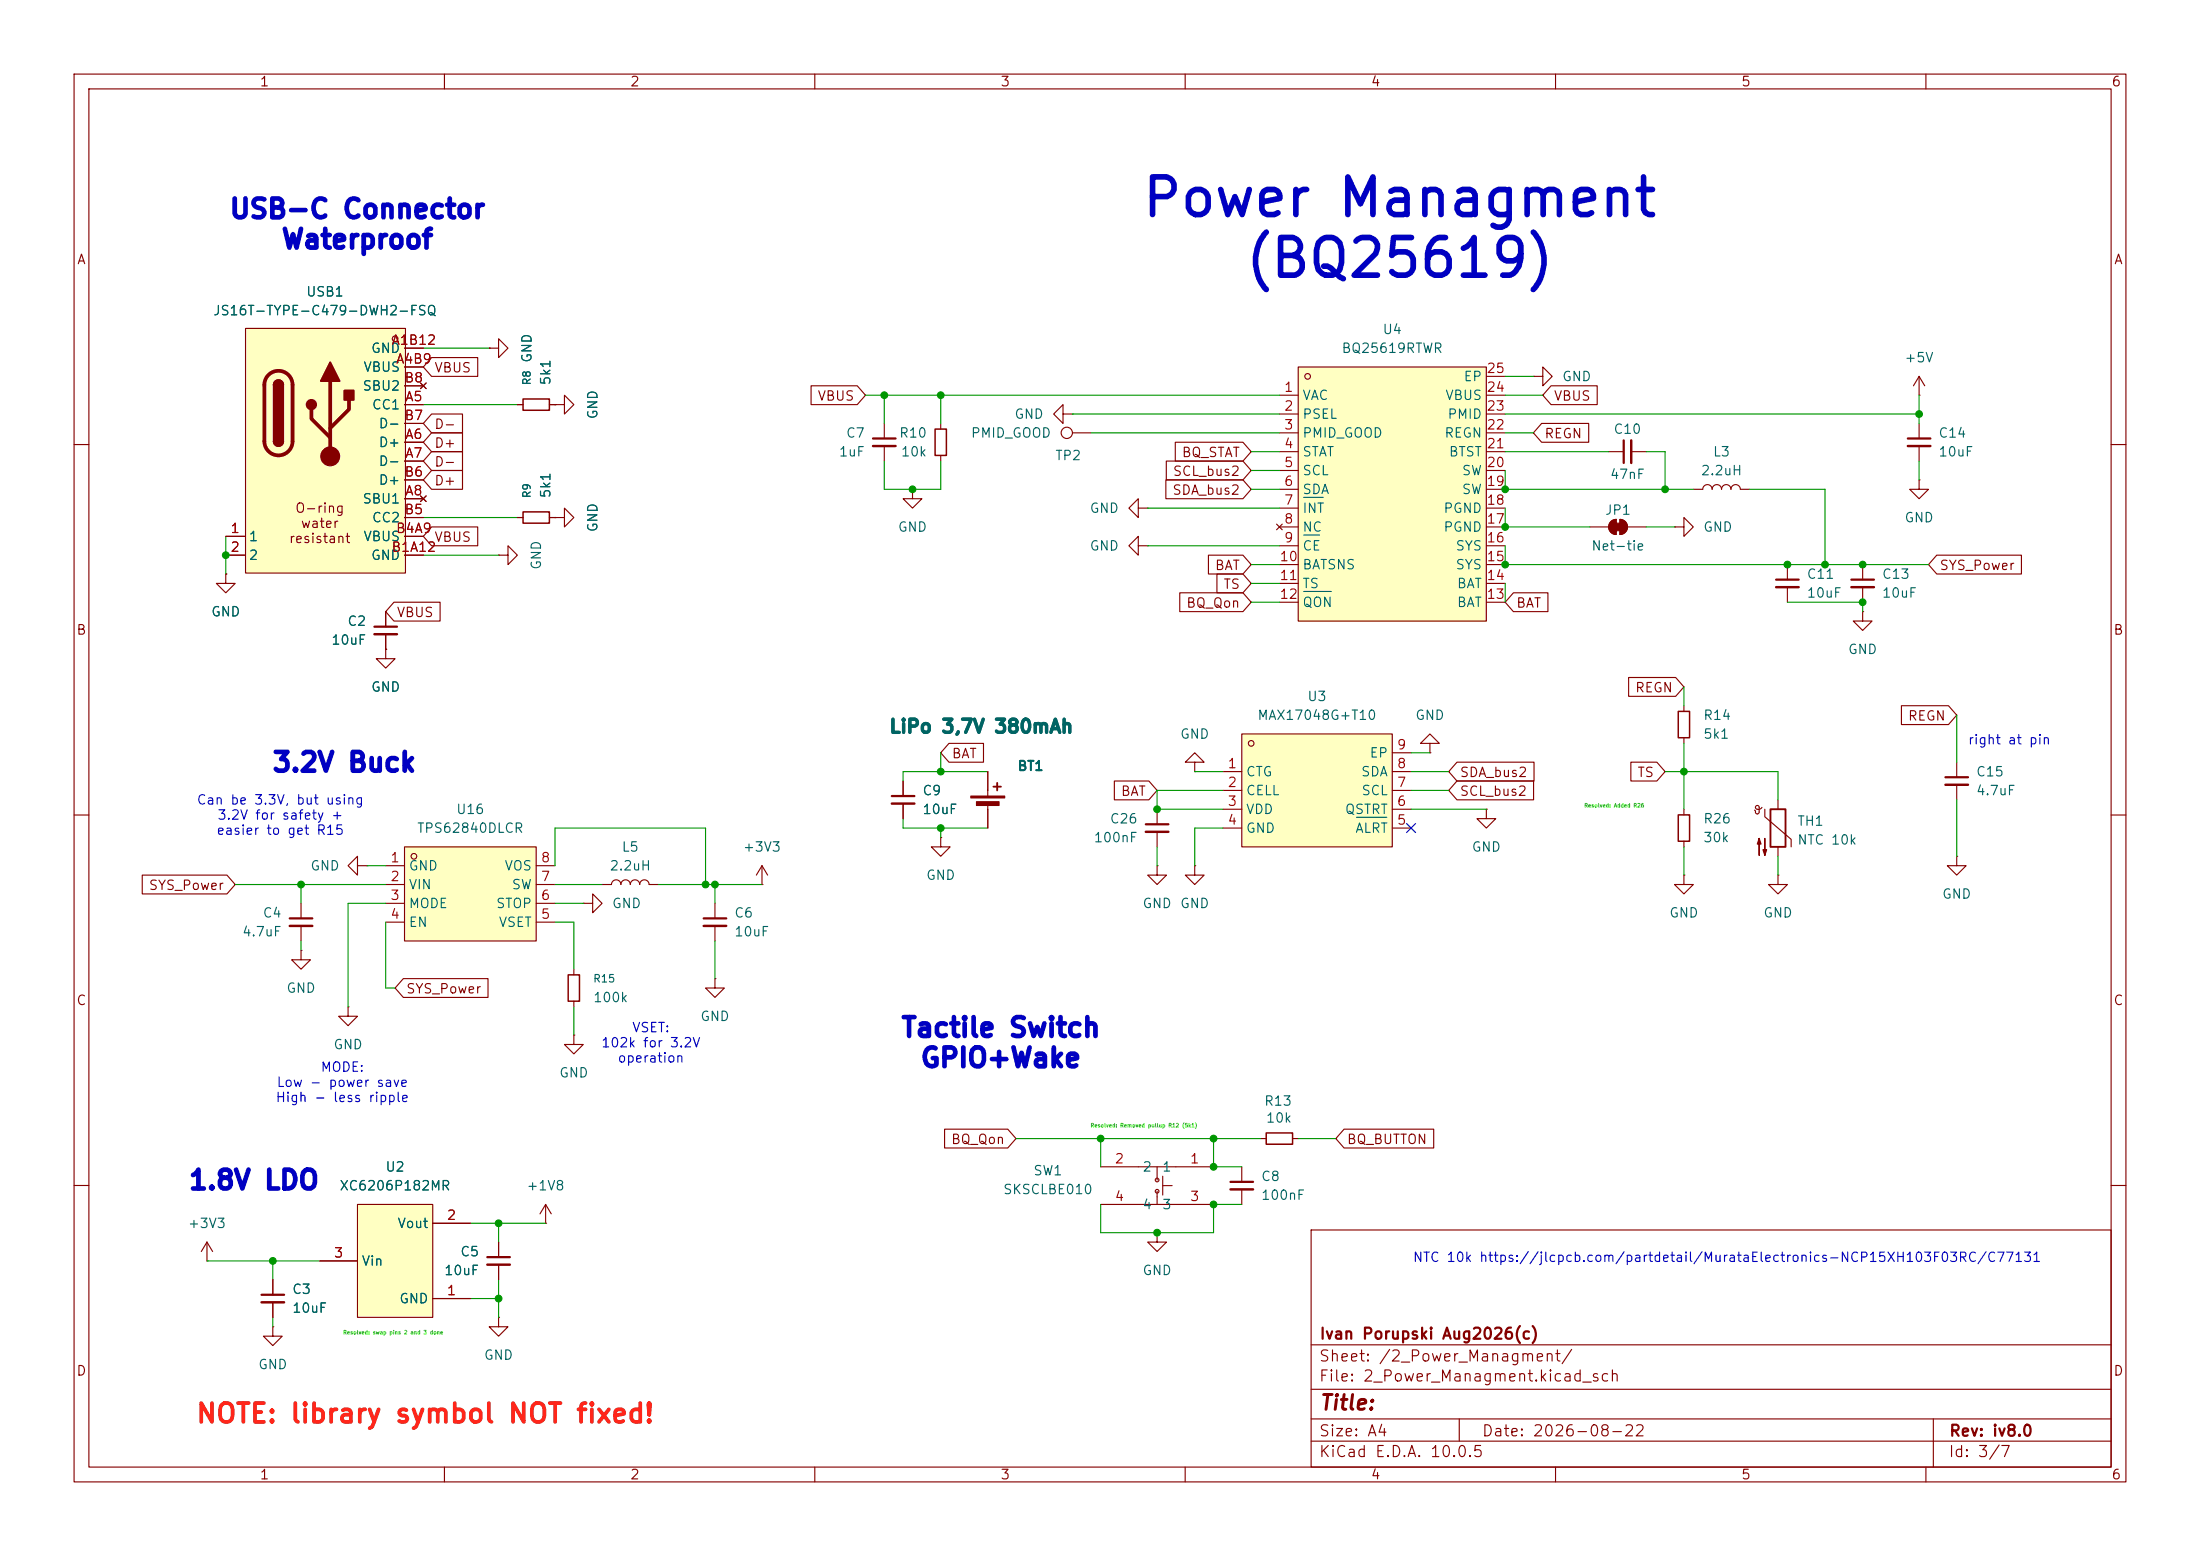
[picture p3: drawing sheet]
<svg xmlns="http://www.w3.org/2000/svg" width="297mm" height="210mm" viewBox="0 0 297 210" stroke-linecap="round" stroke-linejoin="round" font-family="sans-serif">
<g fill="none" stroke="#840000" stroke-width=".15">
<path d="M10 10h277v190h-277zM12 12h273v186h-273zM60 10v2M110 10v2M160 10v2M210 10v2M260 10v2M207 50.8h1.3v1.3l1.2-1.3-1.2-1.3v1.3M207 50.8h.1M10 60h2M30.5 77.5v1.2h1.2l-1.2 1.3-1.3-1.3h1.3M30.5 77.5h.1"/>
<path d="M67.3 74.9h1.3v-1.2l1.2 1.2-1.2 1.3v-1.3M67.3 74.9h.1M285 60h2M52.1 87.6v1.3h1.2l-1.2 1.3-1.3-1.3h1.3M52.1 87.6h.1M52.1 82.6v2M52.1 85.6v2M10 110h2M48.3 116.8v-1.2l-1.3 1.2 1.3 1.3v-1.3h1.2M49.5 116.8h.1M285 110h2M10 160h2"/>
<path d="M177 166h108v32h-108zM285 160h2M60 198v2M110 198v2M160 198v2M177 194.5h108M177 191.5h108M177 187.5h108M177 181.5h108M197 191.5v3M210 198v2M260 198v2"/>
<path d="M261 191.5v6.5"/>
</g>
<path d="M50.5 84.6h3.1" fill="none" stroke="#840000" stroke-width=".3"/>
<path d="M50.5 85.6h3.1" fill="none" stroke="#840000" stroke-width=".33"/>
<path d="M33.1 44.3h21.6v33h-21.6z" fill="#ffffc2"/>
<g fill="none" stroke="#840000" stroke-width=".15">
<path d="M33.1 44.3h21.6v33h-21.6zM54.6 47h2.5M54.6 49.5h2.5M54.6 54.6h2.5M54.6 59.7h2.5M54.6 57.2h2.5M54.6 52.1h2.5M56.8 51.7l.7 .8M57.5 51.7l-.7 .8M30.5 72.4h2.5M30.5 74.9h2.5M54.6 72.4h2.5"/>
<path d="M54.6 74.9h2.5M54.6 62.2h2.5M54.6 69.9h2.5M54.6 64.8h2.5M54.6 67.3h2.5M56.8 66.9l.7 .8M57.5 66.9l-.7 .8M153.7 68.6v1.3l-1.3-1.3 1.3-1.3v1.3h1.2M153.7 73.7v1.2l-1.3-1.2 1.3-1.3v1.3h1.2M154.9 68.6h.1M154.9 73.7h.1"/>
<circle cx="53.3" cy="45.7" r=".38"/>
</g>
<path d="M36.2 50.6a1.9 1.9 0 0 1 2.1-.4 1.9 1.9 0 0 1 1.2 1.7v7.7a1.91 1.91 0 0 1-1.9 1.9 1.91 1.91 0 0 1-1.9-1.9v-7.7a1.9 1.9 0 0 1 .5-1.3zM42 55.2v1.3l2.6 2.6M44.6 51.4v10.2M47.1 54v1.2l-2.5 2.6" fill="none" stroke="#840000" stroke-width=".51"/>
<path d="M37 51.9a.64 .64 0 0 1 .6-.6 .64 .64 0 0 1 .6 .6M37 59.6a.64 .64 0 0 0 .6 .6 .64 .64 0 0 0 .6-.6" fill="none" stroke="#840000" stroke-width=".25"/>
<g fill="#840000" stroke="#840000" stroke-width=".25">
<path d="M37.1 51.5a.64 .64 0 0 1 .7-.1 .64 .64 0 0 1 .4 .5h-1.2z"/>
<path d="M37 59.6h1.2a.64 .64 0 0 1-.6 .6 .64 .64 0 0 1-.6-.6z"/>
<path d="M37 51.9h1.2v7.7h-1.2z"/>
<path d="M46.5 52.7h1.3v1.3h-1.3z"/>
<path d="M44.6 48.9l1.2 2.5h-2.5z"/>
<circle cx="42" cy="54.6" r=".63"/>
</g>
<circle cx="44.6" cy="61.6" r="1.27" fill="#840000" stroke="#840000" stroke-width=".15"/>
<path d="M175.3 49.5h25.4v34.3h-25.4z" fill="#ffffc2"/>
<g fill="none" stroke="#840000" stroke-width=".15">
<path d="M74.9 54.6h1.3v-1.3l1.3 1.3-1.3 1.3v-1.3M74.9 54.6h.1M143.5 55.9v1.3l-1.3-1.3 1.3-1.3v1.3h1.3M144.8 55.9h.1M172.7 53.3h2.6M172.7 55.9h2.6M172.7 58.4h2.6M175.3 49.5h25.4v34.3h-25.4zM200.7 53.3h2.5M200.7 55.9h2.5M200.7 58.4h2.5M200.7 50.8h2.5"/>
<path d="M259.1 53.3h.1M259.1 50.8l-.8 1.3M259.1 50.8l.7 1.3M259.1 50.8v2.5M259.1 57.2v2M172.3 70.7l.8 .8M172.7 61h2.6M172.7 63.5h2.6M172.7 66h2.6M172.7 68.6h2.6M172.7 73.7h2.6M172.7 76.2h2.6"/>
<path d="M172.7 78.7h2.6M172.7 71.1h2.6M173.1 70.7l-.8 .8M200.7 61h2.5M200.7 63.5h2.5M200.7 66h2.5M200.7 68.6h2.5M200.7 73.7h2.5M200.7 76.2h2.5M200.7 78.7h2.5M200.7 71.1h2.5M214.6 71.1h2.6"/>
<path d="M217.2 61h2M217.5 70.4l.3-.2 .4-.1v2a1.02 1.02 0 0 1-.9-.6 1.02 1.02 0 0 1 .2-1.1zM218.7 70.1a1.02 1.02 0 0 1 1 1 1.02 1.02 0 0 1-1 1zM219.7 71.1h2.5M220.2 61h2M226.1 71.1h1.2v1.3l1.3-1.3-1.3-1.2v1.2M226.1 71.1h.1M228.6 66h1.3a.64 .64 0 0 1 .6-.6 .64 .64 0 0 1 .6 .6 .64 .64 0 0 1 .7-.6 .64 .64 0 0 1 .6 .6 .64 .64 0 0 1 .6-.6 .64 .64 0 0 1 .7 .6 .64 .64 0 0 1 .6-.6 .64 .64 0 0 1 .6 .6h1.3M241.3 76.2v2M241.3 79.2v2.1M251.5 76.2v2M251.5 79.2v2.1"/>
<path d="M259.1 64.8v1.2h-1.3l1.3 1.3 1.2-1.3h-1.2M259.1 64.8h.1M259.1 60.2v2M172.7 81.3h2.6M200.7 81.3h2.5M227.3 95.3v.7M227.3 99.6v.7M251.5 82.6v1.2h-1.3l1.3 1.3 1.2-1.3h-1.2M251.5 82.6h.1M193 100.3h-1.2l1.2-1.2 1.3 1.2h-1.3v1.3M193 101.6h.1M227.3 109.2v.8"/>
<path d="M227.3 113.5v.8M237.9 109a.44 .44 0 0 1-.5 .3 .44 .44 0 0 1-.4-.4l.2-.2 .3 .2v.8l-.2 .1h-.2l-.2-.5M238.3 109.2v1l3.5 3.1v1M240 108v1.2M240 114.3v1.3M264.2 102.9v2M264.2 105.9v2.1M40.6 128.3v1.2h1.3l-1.3 1.3-1.2-1.3h1.2M40.6 128.3h.1M67.3 167.6v2.1M67.3 170.7v2"/>
<circle cx="176.5" cy="50.8" r=".38"/>
</g>
<path d="M176 67.1h2.6M176 72.2h2.2M176 79.8h3.7" fill="none" stroke="#006464" stroke-width=".15"/>
<path d="M219.2 59.4v3.1M257.6 59.2h3M239.8 78.2h3M249.9 78.2h3.1M262.6 104.9h3.1M65.8 169.7h3" fill="none" stroke="#840000" stroke-width=".3"/>
<path d="M220.2 59.4v3.1M239.8 79.2h3M249.9 79.2h3.1M257.6 60.2h3M262.6 105.9h3.1M65.8 170.7h3" fill="none" stroke="#840000" stroke-width=".33"/>
<path d="M226.6 96h1.5v3.6h-1.5zM226.6 110h1.5v3.5h-1.5z" fill="none" stroke="#840000" stroke-width=".2"/>
<g fill="#840000" stroke="#840000" stroke-width=".15">
<path d="M237.5 113.2l.2 .7h-.5l.3-.7v2.2z"/>
<path d="M238.3 113.2v2.2l-.3-.7h.5l-.2 .7z"/>
<path d="M217.9 70.6h1v1h-1z"/>
<path d="M217.5 70.4l.3-.2 .4-.1v2a1.02 1.02 0 0 1-.9-.6 1.02 1.02 0 0 1 .2-1.1z"/>
<path d="M218.7 70.1a1.02 1.02 0 0 1 1 1 1.02 1.02 0 0 1-1 1z"/>
</g>
<path d="M239 109.2h2v5.1h-2z" fill="none" stroke="#840000" stroke-width=".25"/>
<path d="M48.3 162.6h10.1v15.2h-10.1z" fill="#ffffc2"/>
<g fill="none" stroke="#840000" stroke-width=".15">
<path d="M144.8 58.4h2.5M40.6 121.9v2.1M40.6 125v2M47 135.9v1.3h-1.3l1.3 1.2 1.3-1.2h-1.3M47 135.9h.1M77.5 139.7v1.3h-1.3l1.3 1.2 1.2-1.2h-1.2M77.5 139.7h.1M77.5 130.8v.8M77.5 135.1v.8M96.5 132.1v1.3h-1.3l1.3 1.2 1.3-1.2h-1.3M96.5 132.1h.1M27.9 170.2h.1"/>
<path d="M27.9 167.6l-.7 1.3M27.9 167.6l.8 1.3M27.9 167.6v2.6M36.8 179.1v1.2h1.3l-1.3 1.3-1.2-1.3h1.2M36.8 179.1h.1M36.8 172.7v2.1M36.8 175.8v2M43.2 170.2h5.1M48.3 162.6h10.1v15.2h-10.1zM58.4 175.3h5.1M58.4 165.1h5.1M67.3 177.8v1.3h-1.3l1.3 1.2 1.3-1.2h-1.3"/>
<path d="M67.3 177.8h.1M73.7 165.1h.1M73.7 162.6l-.8 1.2M73.7 162.6l.7 1.2M73.7 162.6v2.5"/>
<circle cx="144" cy="58.4" r=".76"/>
</g>
<path d="M39.1 124h3.1M35.3 174.8h3.1" fill="none" stroke="#840000" stroke-width=".3"/>
<path d="M39.1 125h3.1M35.3 175.8h3.1" fill="none" stroke="#840000" stroke-width=".33"/>
<path d="M76.7 131.6h1.5v3.5h-1.5z" fill="none" stroke="#840000" stroke-width=".2"/>
<path d="M54.6 114.3h17.8v12.7h-17.8z" fill="#ffffc2"/>
<g fill="none" stroke="#840000" stroke-width=".15">
<path d="M66 47h1.3v-1.3l1.3 1.3-1.3 1.3v-1.3M66 47h.1M69.8 54.6h.8M74.2 54.6h.7M119.4 57.2v2M127 57.2v.7M69.8 69.9h.8M74.2 69.9h.7M74.9 69.9h1.3v-1.3l1.3 1.3-1.3 1.2v-1.2M74.9 69.9h.1M119.4 60.2v2M123.2 66v1.3h-1.3l1.3 1.3 1.3-1.3h-1.3"/>
<path d="M123.2 66h.1M127 61.5v.7M52.1 116.8h2.5M52.1 119.4h2.5M54.6 114.3h17.8v12.7h-17.8zM72.4 116.8h2.5M72.4 119.4h2.5M81.3 119.4h1.2a.64 .64 0 0 1 .7-.7 .64 .64 0 0 1 .6 .7 .64 .64 0 0 1 .7-.7 .64 .64 0 0 1 .6 .7 .64 .64 0 0 1 .6-.7 .64 .64 0 0 1 .7 .7 .64 .64 0 0 1 .6-.7 .64 .64 0 0 1 .6 .7h1.3M102.9 119.4h.1M102.9 116.8l-.8 1.3M102.9 116.8l.7 1.3M102.9 116.8v2.6"/>
<path d="M127 113v1.3h-1.3l1.3 1.3 1.3-1.3h-1.3M127 113h.1M133.3 104.1v3.3M133.3 108.5v3.3M156.2 109.2v2.1M156.2 112.3v2M264.2 115.6v1.2h-1.3l1.3 1.3 1.2-1.3h-1.2M264.2 115.6h.1M52.1 121.9h2.5M52.1 124.5h2.5M72.4 121.9h2.5M72.4 124.5h2.5"/>
<path d="M78.7 121.9h1.3v-1.2l1.3 1.2-1.3 1.3v-1.3M78.7 121.9h.1M96.5 121.9v2.1M96.5 125v2M148.6 157.5h15.2M156.2 157.5v1.8M157 158.8v2.5M167.6 157.5v2M148.6 162.6h15.2M156.2 160.8v1.8M157 160h1.2M167.6 160.5v2.1"/>
<circle cx="55.9" cy="115.6" r=".38"/>
<circle cx="156.2" cy="159.3" r=".25"/>
<circle cx="156.2" cy="160.8" r=".25"/>
</g>
<path d="M117.9 59.2h3M154.7 111.3h3M95 124h3M166.1 159.5h3.1" fill="none" stroke="#840000" stroke-width=".3"/>
<path d="M117.9 60.2h3M154.7 112.3h3M95 125h3M166.1 160.5h3.1" fill="none" stroke="#840000" stroke-width=".33"/>
<path d="M70.6 53.8h3.6v1.6h-3.6zM126.2 57.9h1.6v3.6h-1.6zM70.6 69.1h3.6v1.5h-3.6z" fill="none" stroke="#840000" stroke-width=".2"/>
<g fill="#840000" stroke="#840000" stroke-width=".15">
<path d="M131.1 107.4h4.5v.3h-4.5z"/>
<path d="M131.8 108.2h3.1v.5h-3.1z"/>
</g>
<path d="M134.1 106.2h1M134.6 105.7v1" fill="none" stroke="#840000" stroke-width=".25"/>
<path d="M167.6 99.1h20.4v15.2h-20.4z" fill="#ffffc2"/>
<g fill="none" stroke="#840000" stroke-width=".15">
<path d="M54.6 47h2.5M54.6 49.5h2.5M54.6 54.6h2.5M54.6 59.7h2.5M54.6 57.2h2.5M54.6 52.1h2.5M56.8 51.7l.7 .8M57.5 51.7l-.7 .8M58.3 48.3h6.2v2.5h-6.2l-1.2-1.3zM58.3 58.4h4.1v2.6h-4.1l-1.2-1.3zM58.3 55.9h4.1v2.5h-4.1l-1.2-1.2zM66 47h.1"/>
<path d="M69.8 54.6h.8M74.2 54.6h.7M74.9 54.6h.1M109.5 52.1h6.2l1.1 1.2-1.1 1.3h-6.2zM158.7 59.7h9.1l1.1 1.3-1.1 1.2h-9.1zM208.1 57.1h6.4v2.6h-6.4l-1.1-1.3zM209.4 52.1h6.2v2.5h-6.2l-1.1-1.3zM30.5 77.5h.1M30.5 72.4h2.5M30.5 74.9h2.5M54.6 72.4h2.5M54.6 74.9h2.5"/>
<path d="M54.6 62.2h2.5M54.6 69.9h2.5M54.6 64.8h2.5M54.6 67.3h2.5M56.8 66.9l.7 .8M57.5 66.9l-.7 .8M58.3 63.5h4.1v2.5h-4.1l-1.2-1.2zM58.3 71.1h6.2v2.6h-6.2l-1.2-1.3zM58.3 61h4.1v2.5h-4.1l-1.2-1.3zM69.8 69.9h.8M74.2 69.9h.7M74.9 69.9h.1"/>
<path d="M157.4 64.8h10.4l1.1 1.2-1.1 1.3h-10.4zM157.5 62.2h10.3l1.1 1.3-1.1 1.3h-10.3zM163.1 74.9h4.7l1.1 1.3-1.1 1.3h-4.7zM164.3 77.5h3.5l1.1 1.2-1.1 1.3h-3.5zM261.5 74.9h11.4v2.6h-11.4l-1.2-1.3zM52.1 87.6h.1M52.1 82.6v2M52.1 85.6v2M53.2 81.3h6.2v2.5h-6.2l-1.1-1.2zM159.3 80h8.5l1.1 1.3-1.1 1.3h-8.5zM167.6 99.1h20.4v15.2h-20.4zM204.3 80h4.7v2.6h-4.7l-1.1-1.3z"/>
<path d="M219.9 91.4h6.3l1.1 1.3-1.1 1.3h-6.3zM256.7 95.2h6.3l1.2 1.3-1.2 1.3h-6.3zM19.2 118.1h11.4l1.1 1.3-1.1 1.3h-11.4zM121.9 105.4v2M121.9 108.5v2M128.1 100.3h4.7v2.6h-4.7l-1.1-1.3zM133.3 104.1v2.6M133.3 109.2v2.6M150.4 105.4h4.7l1.1 1.3-1.1 1.3h-4.7zM156.2 116.8v1.3h-1.3l1.3 1.3 1.3-1.3h-1.3M156.2 116.8h.1M161.3 116.8v1.3h-1.3l1.3 1.3 1.3-1.3h-1.3"/>
<path d="M161.3 116.8h.1M161.3 102.9h-1.3l1.3-1.3 1.3 1.3h-1.3v1.2M161.3 104.1h.1M165.1 104.1h2.5M165.1 106.7h2.5M165.1 109.2h2.5M165.1 111.8h2.5M188 104.1h2.5M188 106.7h2.5M188 109.2h2.5M188 111.8h2.5M188 101.6h2.5"/>
<path d="M196.7 105.4h10.3v2.6h-10.3l-1.1-1.3zM196.7 102.9h10.4v2.5h-10.4l-1.1-1.3zM200.7 109.2v1.3h-1.3l1.3 1.3 1.2-1.3h-1.2M200.7 109.2h.1M220.2 102.9h3.5l1.1 1.2-1.1 1.3h-3.5zM227.3 118.1v1.3h-1.2l1.2 1.3 1.3-1.3h-1.3M227.3 118.1h.1M240 118.1v1.3h-1.2l1.2 1.3 1.3-1.3h-1.3M240 118.1h.1M54.5 132.1h11.4v2.5h-11.4l-1.2-1.2zM127.5 152.4h8.5l1.2 1.3-1.2 1.2h-8.5zM170.2 153.7h.7"/>
<path d="M174.5 153.7h.8M181.5 152.4h12.1v2.5h-12.1l-1.2-1.2zM36.8 172.7v2.1M36.8 175.8v2M43.2 170.2h5.1M58.4 175.3h5.1M58.4 165.1h5.1M67.3 167.6v2.1M67.3 170.7v2M156.2 166.4v1.2h-1.3l1.3 1.3 1.3-1.3h-1.3M156.2 166.4h.1"/>
<circle cx="168.9" cy="100.3" r=".38"/>
</g>
<path d="M183.1 110.3h4.1" fill="none" stroke="#006464" stroke-width=".15"/>
<path d="M120.4 107.4h3" fill="none" stroke="#840000" stroke-width=".3"/>
<path d="M120.4 108.5h3" fill="none" stroke="#840000" stroke-width=".33"/>
<path d="M170.9 152.9h3.6v1.5h-3.6z" fill="none" stroke="#840000" stroke-width=".2"/>
<g fill="none" stroke="#009600" stroke-width=".15">
<path d="M57.1 54.6h12.7M57.1 47h8.9M116.8 53.3h55.9M119.4 53.3v3.9M127 53.3v3.9M144.8 55.9h27.9M147.3 58.4h25.4M203.2 53.3h5.1M203.2 58.4h3.8M203.2 55.9h55.9M203.2 50.8h3.8M259.1 53.3v3.9"/>
<path d="M30.5 72.4v5.1M57.1 69.9h12.7M57.1 74.9h10.2M119.4 62.2v3.8h7.6v-3.8M154.9 73.7h17.8M154.9 68.6h17.8M168.9 78.7h3.8M168.9 66h3.8M168.9 61h3.8M168.9 76.2h3.8M168.9 63.5h3.8M203.2 63.5v2.5h25.4"/>
<path d="M203.2 68.6v2.5h11.4M203.2 73.7v2.5h57.1M203.2 78.7v2.6M203.2 61h14M222.2 71.1h3.9M222.2 61h2.6v5M236.2 66h10.2v10.2M259.1 62.2v2.6M168.9 81.3h3.8M227.3 92.7v2.6M241.3 81.3h10.2v1.3M264.2 96.5v6.4"/>
<path d="M31.7 119.4h20.4M40.6 119.4v2.5M49.5 116.8h2.6M74.9 119.4h6.4M74.9 116.8v-5h20.3v7.6M88.9 119.4h14M96.5 119.4v2.5M121.9 110.5v1.3h11.4M127 101.6v2.5M127 111.8v1.2M133.3 104.1h-11.4v1.3M156.2 114.3v2.5"/>
<path d="M161.3 104.1h3.8M165.1 111.8h-3.8v5M165.1 106.7h-8.9v2.5h8.9M190.5 106.7h5.1M190.5 104.1h5.1M190.5 109.2h10.2M190.5 101.6h2.5M224.8 104.1h15.2v3.9M227.3 100.3v8.9M227.3 114.3v3.8M240 115.6v2.5M264.2 108v7.6"/>
<path d="M40.6 127v1.3M52.1 121.9h-5.1v14M52.1 124.5v8.9h1.2M74.9 121.9h3.8M74.9 124.5h2.6v6.3M77.5 135.9v3.8M96.5 127v5.1M137.2 153.7h33M148.6 153.7v3.8M163.8 153.7v3.8h3.8M175.3 153.7h5M27.9 170.2h15.3"/>
<path d="M36.8 170.2v2.5M36.8 177.8v1.3M63.5 175.3h3.8M63.5 165.1h10.2M67.3 165.1v2.5M67.3 172.7v5.1M148.6 162.6v3.8h15.2v-3.8h3.8"/>
</g>
<path d="M189.9 111.2l1.2 1.2M191.1 111.2l-1.2 1.2" fill="none" stroke="#000084" stroke-width=".15"/>
<g fill="#009600" stroke="#009600" stroke-width=".14">
<circle cx="156.2" cy="166.4" r=".46"/>
<circle cx="148.6" cy="153.7" r=".46"/>
<circle cx="163.8" cy="162.6" r=".46"/>
<circle cx="163.8" cy="153.7" r=".46"/>
<circle cx="163.8" cy="157.5" r=".46"/>
<circle cx="127" cy="111.8" r=".46"/>
<circle cx="156.2" cy="109.2" r=".46"/>
<circle cx="203.2" cy="71.1" r=".46"/>
<circle cx="203.2" cy="66" r=".46"/>
<circle cx="241.3" cy="76.2" r=".46"/>
<circle cx="203.2" cy="76.2" r=".46"/>
<circle cx="227.3" cy="104.1" r=".46"/>
<circle cx="224.8" cy="66" r=".46"/>
<circle cx="246.4" cy="76.2" r=".46"/>
<circle cx="259.1" cy="55.9" r=".46"/>
<circle cx="251.5" cy="81.3" r=".46"/>
<circle cx="251.5" cy="76.2" r=".46"/>
<circle cx="40.6" cy="119.4" r=".46"/>
<circle cx="30.5" cy="74.9" r=".46"/>
<circle cx="119.4" cy="53.3" r=".46"/>
<circle cx="127" cy="53.3" r=".46"/>
<circle cx="96.5" cy="119.4" r=".46"/>
<circle cx="127" cy="104.1" r=".46"/>
<circle cx="95.2" cy="119.4" r=".46"/>
<circle cx="123.2" cy="66" r=".46"/>
<circle cx="36.8" cy="170.2" r=".46"/>
<circle cx="67.3" cy="165.1" r=".46"/>
<circle cx="67.3" cy="175.3" r=".46"/>
</g>
<g font-size="5.1" fill="#0000c2">
<text x="153.9" y="30.5">Power Managment</text>
<text x="167.8" y="38.7">(BQ25619)</text>
</g>
<g font-size="2.5" fill="#0000c2">
<text x="30.8" y="30.1">USB-C Connector</text>
<text x="37.8" y="34.2">Waterproof</text>
<text x="36.6" y="104.8">3.2V Buck</text>
<text x="121.5" y="140.6">Tactile Switch</text>
<text x="124.1" y="144.7">GPIO+Wake</text>
<text x="25.3" y="161.2">1.8V LDO</text>
</g>
<text font-size="2.5" fill="#ff261a" x="26.3" y="192.7">NOTE: library symbol NOT fixed!</text>
<text font-size="2" fill="#840000" x="178" y="190.8">Title:</text>
<text font-size="1.8" fill="#006464" x="119.9" y="99.4">LiPo 3,7V 380mAh</text>
<g font-size="1.5" fill="#840000">
<text x="178" y="184.1">Sheet: /2_Power_Managment/</text>
<text x="178" y="181.1">Ivan Porupski Aug2026(c)</text>
<text x="178" y="186.8">File: 2_Power_Managment.kicad_sch</text>
<text x="178" y="197">KiCad E.D.A. 10.0.5</text>
<text x="178" y="194.2">Size: A4</text>
<text x="200" y="194.2">Date: 2026-08-22</text>
<text x="263" y="197">Id: 3/7</text>
<text x="263" y="194.2">Rev: iv8.0</text>
</g>
<g font-size="1.3" fill="#840000">
<text x="35" y="12">1</text>
<text x="85" y="12">2</text>
<text x="135" y="12">3</text>
<text x="185" y="12">4</text>
<text x="235" y="12">5</text>
<text x="285" y="12">6</text>
<text x="10.3" y="36">A</text>
<text x="285.3" y="36">A</text>
<text x="58.6" y="50.6">VBUS</text>
<text x="58.6" y="58.2">D-</text>
<text x="110.3" y="54.4">VBUS</text>
<text x="208.4" y="59.5">REGN</text>
<text x="209.7" y="54.4">VBUS</text>
<text x="58.6" y="65.8">D+</text>
<text x="58.6" y="60.7">D+</text>
<text x="58.6" y="63.3">D-</text>
<text x="158.2" y="64.6">SCL_bus2</text>
<text x="159.5" y="62">BQ_STAT</text>
<text x="39.8" y="69.5">O-ring</text>
<text x="40.5" y="71.6">water</text>
<text x="158.2" y="67.1">SDA_bus2</text>
<text x="38.9" y="73.6">resistant</text>
<text x="58.6" y="73.4">VBUS</text>
<text x="163.9" y="77.3">BAT</text>
<text x="261.8" y="77.3">SYS_Power</text>
<text x="53.5" y="83.6">VBUS</text>
<text x="160.1" y="82.3">BQ_Qon</text>
<text x="165.1" y="79.8">TS</text>
<text x="204.6" y="82.3">BAT</text>
<text x="10.2" y="86">B</text>
<text x="285.2" y="86">B</text>
<text x="220.7" y="93.8">REGN</text>
<text x="257.5" y="97.6">REGN</text>
<text x="128.4" y="102.7">BAT</text>
<text x="151.2" y="107.7">BAT</text>
<text x="197" y="107.7">SCL_bus2</text>
<text x="197" y="105.2">SDA_bus2</text>
<text x="221" y="105.2">TS</text>
<text x="20" y="120.4">SYS_Power</text>
<text x="10.2" y="136">C</text>
<text x="54.7" y="134.4">SYS_Power</text>
<text x="285.2" y="136">C</text>
<text x="128.3" y="154.7">BQ_Qon</text>
<text x="181.7" y="154.7">BQ_BUTTON</text>
<text x="10.2" y="186">D</text>
<text x="285.2" y="186">D</text>
<text x="35" y="200">1</text>
<text x="85" y="200">2</text>
<text x="135" y="200">3</text>
<text x="185" y="200">4</text>
<text x="235" y="200">5</text>
<text x="285" y="200">6</text>
</g>
<g font-size="1.3" fill="#006464">
<text x="41.2" y="40.3">USB1</text>
<text x="28.7" y="42.9">JS16T-TYPE-C479-DWH2-FSQ</text>
<text x="50" y="48">GND</text>
<text x="181" y="48">BQ25619RTWR</text>
<text x="186.6" y="45.4">U4</text>
<text x="48.9" y="53">SBU2</text>
<text x="49" y="50.5">VBUS</text>
<text x="72.1" y="49.1" transform="rotate(-90 72.1 49.1)">GND</text>
<text x="74.6" y="52.1" transform="rotate(-90 74.6 52.1)">5k1</text>
<text x="197.5" y="51.8">EP</text>
<text x="210.8" y="51.8">GND</text>
<text x="257" y="49.2">+5V</text>
<text x="50.1" y="55.6">CC1</text>
<text x="51" y="58.1">D-</text>
<text x="81" y="56.7" transform="rotate(-90 81 56.7)">GND</text>
<text x="114.1" y="59.4">C7</text>
<text x="121.3" y="59.4">R10</text>
<text x="131" y="59.4">PMID_GOOD</text>
<text x="136.9" y="56.8">GND</text>
<text x="175.7" y="54.3">VAC</text>
<text x="175.7" y="56.8">PSEL</text>
<text x="175.7" y="59.4">PMID_GOOD</text>
<text x="194.9" y="59.4">REGN</text>
<text x="195" y="54.3">VBUS</text>
<text x="195.3" y="56.8">PMID</text>
<text x="217.7" y="58.9">C10</text>
<text x="261.6" y="59.4">C14</text>
<text x="51" y="60.7">D+</text>
<text x="51" y="63.2">D-</text>
<text x="51" y="65.7">D+</text>
<text x="113.2" y="61.9">1uF</text>
<text x="121.5" y="61.9">10k</text>
<text x="142.4" y="62.4">TP2</text>
<text x="175.7" y="61.9">STAT</text>
<text x="175.7" y="64.5">SCL</text>
<text x="195.5" y="61.9">BTST</text>
<text x="197.3" y="64.5">SW</text>
<text x="217.3" y="65">47nF</text>
<text x="229.5" y="64.5">2.2uH</text>
<text x="231.2" y="61.9">L3</text>
<text x="261.6" y="61.9">10uF</text>
<text x="48.9" y="68.3">SBU1</text>
<text x="50.1" y="70.8">CC2</text>
<text x="74.6" y="67.3" transform="rotate(-90 74.6 67.3)">5k1</text>
<text x="81" y="71.9" transform="rotate(-90 81 71.9)">GND</text>
<text x="147" y="69.5">GND</text>
<text x="175.7" y="67">SDA</text>
<text x="175.7" y="69.5">INT</text>
<text x="194.8" y="69.5">PGND</text>
<text x="197.3" y="67">SW</text>
<text x="216.6" y="69.8">JP1</text>
<text x="257" y="70.8">GND</text>
<text x="33.5" y="73.4">1</text>
<text x="33.5" y="75.9">2</text>
<text x="49" y="73.4">VBUS</text>
<text x="50" y="75.9">GND</text>
<text x="73.4" y="77" transform="rotate(-90 73.4 77)">GND</text>
<text x="121.1" y="72.1">GND</text>
<text x="147" y="74.6">GND</text>
<text x="175.7" y="74.6">CE</text>
<text x="175.7" y="77.2">BATSNS</text>
<text x="175.7" y="72.1">NC</text>
<text x="194.8" y="72.1">PGND</text>
<text x="196.4" y="77.2">SYS</text>
<text x="196.4" y="74.6">SYS</text>
<text x="214.7" y="74.6">Net-tie</text>
<text x="229.9" y="72.1">GND</text>
<text x="28.4" y="83.5">GND</text>
<text x="175.7" y="79.7">TS</text>
<text x="175.7" y="82.2">QON</text>
<text x="196.6" y="82.2">BAT</text>
<text x="196.6" y="79.7">BAT</text>
<text x="243.8" y="78.4">C11</text>
<text x="243.8" y="81">10uF</text>
<text x="254" y="78.4">C13</text>
<text x="254" y="81">10uF</text>
<text x="44.6" y="87.3">10uF</text>
<text x="46.8" y="84.8">C2</text>
<text x="249.4" y="88.6">GND</text>
<text x="50" y="93.7">GND</text>
<text x="176.4" y="94.9">U3</text>
<text x="159.2" y="100">GND</text>
<text x="169.7" y="97.5">MAX17048G+T10</text>
<text x="191" y="97.5">GND</text>
<text x="229.9" y="97.5">R14</text>
<text x="229.9" y="100">5k1</text>
<text x="124.4" y="107.6">C9</text>
<text x="137.3" y="104.3">BT1</text>
<text x="168.1" y="105.1">CTG</text>
<text x="168.1" y="107.6">CELL</text>
<text x="183.7" y="105.1">SDA</text>
<text x="183.7" y="107.6">SCL</text>
<text x="184.8" y="102.6">EP</text>
<text x="266.7" y="105.1">C15</text>
<text x="266.7" y="107.6">4.7uF</text>
<text x="56.2" y="112.7">TPS62840DLCR</text>
<text x="61.5" y="110.2">U16</text>
<text x="124.4" y="110.2">10uF</text>
<text x="147.6" y="114">100nF</text>
<text x="149.7" y="111.5">C26</text>
<text x="168.1" y="110.2">VDD</text>
<text x="168.1" y="112.7">GND</text>
<text x="181.5" y="110.2">QSTRT</text>
<text x="182.9" y="112.7">ALRT</text>
<text x="229.9" y="111.5">R26</text>
<text x="229.9" y="114">30k</text>
<text x="242.6" y="111.8">TH1</text>
<text x="41.8" y="117.8">GND</text>
<text x="55.1" y="117.8">GND</text>
<text x="68" y="117.8">VOS</text>
<text x="82.2" y="117.8">2.2uH</text>
<text x="83.8" y="115.3">L5</text>
<text x="100.2" y="115.3">+3V3</text>
<text x="124.9" y="119.1">GND</text>
<text x="198.6" y="115.3">GND</text>
<text x="242.6" y="114.3">NTC 10k</text>
<text x="35.4" y="124.2">C4</text>
<text x="55.1" y="120.3">VIN</text>
<text x="55.1" y="122.9">MODE</text>
<text x="55.1" y="125.4">EN</text>
<text x="66.9" y="122.9">STOP</text>
<text x="67.2" y="125.4">VSET</text>
<text x="69" y="120.3">SW</text>
<text x="82.5" y="122.9">GND</text>
<text x="99" y="124.2">C6</text>
<text x="154.1" y="122.9">GND</text>
<text x="159.2" y="122.9">GND</text>
<text x="225.3" y="124.2">GND</text>
<text x="238" y="124.2">GND</text>
<text x="262.1" y="121.6">GND</text>
<text x="32.6" y="126.7">4.7uF</text>
<text x="99" y="126.7">10uF</text>
<text x="38.6" y="134.3">GND</text>
<text x="80" y="135.6">100k</text>
<text x="44.9" y="141.9">GND</text>
<text x="94.5" y="138.1">GND</text>
<text x="75.4" y="145.7">GND</text>
<text x="170.6" y="149.6">R13</text>
<text x="170.8" y="151.8">10k</text>
<text x="45.7" y="161">XC6206P182MR</text>
<text x="51.9" y="158.4">U2</text>
<text x="71" y="161">+1V8</text>
<text x="135.3" y="161.5">SKSCLBE010</text>
<text x="139.4" y="159">SW1</text>
<text x="154.2" y="158.4">2</text>
<text x="156.8" y="158.4">1</text>
<text x="170.2" y="159.7">C8</text>
<text x="25.3" y="166.1">+3V3</text>
<text x="53.6" y="166.1">Vout</text>
<text x="154.2" y="163.5">4</text>
<text x="156.8" y="163.5">3</text>
<text x="170.2" y="162.3">100nF</text>
<text x="48.7" y="171.1">Vin</text>
<text x="59.9" y="172.4">10uF</text>
<text x="62.1" y="169.9">C5</text>
<text x="154.1" y="172.4">GND</text>
<text x="39.4" y="175">C3</text>
<text x="39.4" y="177.5">10uF</text>
<text x="53.8" y="176.2">GND</text>
<text x="34.8" y="185.1">GND</text>
<text x="65.2" y="183.8">GND</text>
</g>
<g font-size="1.3" fill="#a90000">
<text x="52.8" y="46.9">A1B12</text>
<text x="53.4" y="49.4">A4B9</text>
<text x="54.5" y="51.9">B8</text>
<text x="173.3" y="53.2">1</text>
<text x="200.6" y="53.2">24</text>
<text x="200.6" y="50.7">25</text>
<text x="54.5" y="57">B7</text>
<text x="54.6" y="54.5">A5</text>
<text x="54.6" y="59.6">A6</text>
<text x="173.3" y="55.7">2</text>
<text x="173.3" y="58.3">3</text>
<text x="200.6" y="58.3">22</text>
<text x="200.6" y="55.7">23</text>
<text x="54.5" y="64.6">B6</text>
<text x="54.6" y="62.1">A7</text>
<text x="173.3" y="60.8">4</text>
<text x="173.3" y="63.4">5</text>
<text x="173.3" y="65.9">6</text>
<text x="200.6" y="65.9">19</text>
<text x="200.6" y="63.4">20</text>
<text x="200.6" y="60.8">21</text>
<text x="54.5" y="69.7">B5</text>
<text x="54.6" y="67.2">A8</text>
<text x="173.3" y="68.4">7</text>
<text x="173.3" y="71">8</text>
<text x="200.6" y="71">17</text>
<text x="200.6" y="68.4">18</text>
<text x="31" y="72.3">1</text>
<text x="31" y="74.8">2</text>
<text x="52.8" y="74.8">B1A12</text>
<text x="53.4" y="72.3">B4A9</text>
<text x="172.7" y="76.1">10</text>
<text x="173.3" y="73.5">9</text>
<text x="200.6" y="76.1">15</text>
<text x="200.6" y="73.5">16</text>
<text x="172.7" y="78.6">11</text>
<text x="172.7" y="81.1">12</text>
<text x="200.6" y="81.1">13</text>
<text x="200.6" y="78.6">14</text>
<text x="188.5" y="101.5">9</text>
<text x="165.6" y="104">1</text>
<text x="165.6" y="106.5">2</text>
<text x="188.5" y="106.5">7</text>
<text x="188.5" y="104">8</text>
<text x="165.6" y="109.1">3</text>
<text x="165.6" y="111.6">4</text>
<text x="188.5" y="111.6">5</text>
<text x="188.5" y="109.1">6</text>
<text x="52.6" y="116.7">1</text>
<text x="52.6" y="119.2">2</text>
<text x="72.9" y="119.2">7</text>
<text x="72.9" y="116.7">8</text>
<text x="52.6" y="121.8">3</text>
<text x="52.6" y="124.3">4</text>
<text x="72.9" y="124.3">5</text>
<text x="72.9" y="121.8">6</text>
<text x="150.4" y="157.3">2</text>
<text x="160.6" y="157.3">1</text>
<text x="60.2" y="165">2</text>
<text x="150.4" y="162.4">4</text>
<text x="160.6" y="162.4">3</text>
<text x="45" y="170">3</text>
<text x="60.2" y="175.1">1</text>
</g>
<g font-size="1.3" fill="#0000c2">
<text x="265.6" y="100.8">right at pin</text>
<text x="26.5" y="108.9">Can be 3.3V, but using</text>
<text x="29.1" y="113">easier to get R15</text>
<text x="29.3" y="110.9">3.2V for safety +</text>
<text x="81.1" y="141.7">102k for 3.2V</text>
<text x="83.3" y="143.7">operation</text>
<text x="85.2" y="139.6">VSET:</text>
<text x="37.1" y="149.1">High - less ripple</text>
<text x="37.2" y="147">Low - power save</text>
<text x="43.2" y="145">MODE:</text>
<text x="190.7" y="170.6">NTC 10k https://jlcpcb.com/partdetail/MurataElectronics-NCP15XH103F03RC/C77131</text>
</g>
<g font-size="1" fill="#006464">
<text x="71.9" y="52.1" transform="rotate(-90 71.9 52.1)">R8</text>
<text x="71.9" y="67.3" transform="rotate(-90 71.9 67.3)">R9</text>
<text x="80" y="132.8">R15</text>
</g>
<g font-size=".5" fill="#40ff21">
<text x="213.8" y="109.1">Resolved: Added R26</text>
<text x="147.2" y="152.3">Resolved: Removed pullup R12 (5k1)</text>
<text x="46.3" y="180.2">Resolved: swap pins 2 and 3 done</text>
</g>
</svg>
